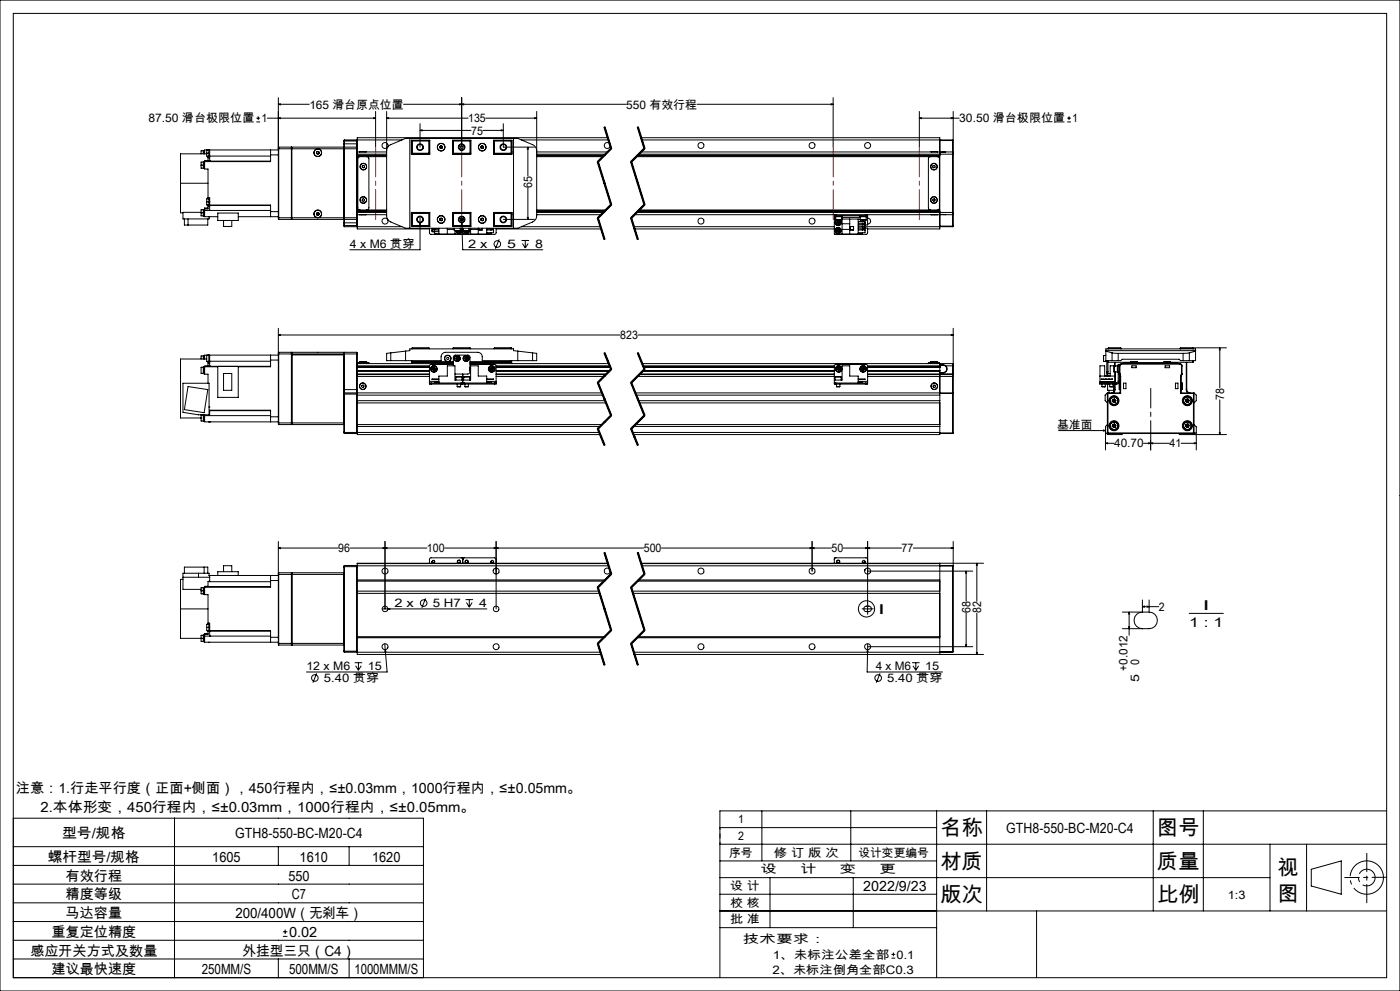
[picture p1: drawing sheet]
<svg xmlns="http://www.w3.org/2000/svg" width="420mm" height="297mm" viewBox="0 0 420 297" stroke-linecap="round" stroke-linejoin="round" font-family="sans-serif">
<g fill="none" stroke="#000" stroke-width=".3">
<path d="M0 0h420v297h-420zM4 4h412v289h-412zM76.9 36.5h1.1M76.9 35.4h1.1M77.5 34.9v1.1M80.2 35.4h32.5M83.5 35.4l.6-.1v.3zM83.5 31.3l.6-.2v.3zM83.5 29.3v36M83.5 31.3h9.3M112.1 35.3l.6 .1-.6 .2zM112.7 33.4v10.7"/>
<path d="M116 35.4l.6-.1v.3zM116 33.4v31.6l.3 .8 .9 .7 4.5 1.9h33.6l4.5-1.9 .6-.4 .5-.7 .1-.7v-31.3M116 35.4h24.4M121.1 31.3h66.8M126 39.1l.6-.2v.3zM126 37.1v7M126 39.1h15.3M137.9 31.1l.6 .2-.6 .1zM138.5 31.3l.6-.2v.3zM138.5 29.3v14.8M144.9 39.1h6.1M145.7 35.4h15.3"/>
<path d="M150.4 38.9l.6 .2-.6 .1zM151 37.1v7h9.3M160.4 35.3l.6 .1-.6 .2zM181.2 38.1l2 6.5M181.3 38.1l2 6.4-4 4 4 12.8-4 4 2 6.5M181.5 38l1 3.2M191.2 38.1l2 6.5M191.3 38.1l2 6.4-4 4 4 12.8-4 4 2 6.5M191.5 38l2 6.4M209.1 31.3h40.8M249.3 31.1l.6 .2-.6 .1zM249.9 29.3v14.8"/>
<path d="M275.8 35.4l.6-.1v.3zM275.8 35.4h12M275.8 33.4v10.7M285.4 35.3l.6 .1-.6 .2zM286 33.4v12.3M320.1 36.5h1.2M320.1 35.4h1.2M320.7 34.9v1.1M54.2 54.9v8.9h.7M54.2 54.9h8.2M60.3 49.5v.9h.7M60.3 49.5h1.1"/>
<path d="M61 48.6h-.7v.9M61 45.1v1M61.2 48.5l.2 2M61.2 45.1v1M61.4 48.5h-.4v2h.2M61.4 45.1l-1.1 .1v.9M62 46.1h-7.8v8.8M62 45.9v.9h.7M62 45.9h.9M62.4 59.2h.5v1.3M62.4 59.2v.4M62.4 47.3v.9h-1"/>
<path d="M62.4 46.8v.5M62.4 44.9v.1M62.4 47.3h.5M62.7 59.6h-.7v.9M62.7 44.9v2h.2M62.7 45h-.7v.9M62.9 59.5h-.2v2h.2M62.9 48.3h.1M62.9 47.3v1M62.9 44.9v1.9M62.9 46.8v.5M62.9 46.8h18.3"/>
<path d="M81.2 46.4h2.3M81.2 44.9v1.5M81.2 46.4v2h-19.8M81.2 48.3h-19.8v2.4h1v8.5M83.5 44.9h-22.1v1.2M83.6 44.1l-.1 .5h23.7M83.6 44.1v21.7M83.6 44.1h3.8M87.4 44.1v21.7M87.4 44.1l.1 .1M87.5 44.2v.4M87.5 44.6v20.7"/>
<path d="M87.5 44.2h.1M87.5 44.6v-.5h15.6v.5M95 45.6v.4M95 46l.4 .1M95.3 45.4l.3 .1M95.3 45.4l-.3 .2M95.6 45.5l.1 .4M95.7 45.9l-.3 .2M103.1 44.6v20.7M103.1 44.2h.1M103.2 44.3v.3M103.2 43.1v1.1"/>
<path d="M103.2 44.2v.1M103.2 42.3h4M103.2 43.1h4M103.3 44.1v21.7M103.3 41.9v2.2M103.3 44.1h3.7M103.3 41.9l-.1 1.2M103.3 41.9h3.7M103.3 44.1l-.1 .2M107 44.1v21.7M107 41.9v2.2M107 44.1l.2 .2"/>
<path d="M107 41.9l.2 .2M107.2 44.3v.3M107.2 44.6v20.7M107.2 47h8.8M107.2 46.6h8.8M107.2 45.5h8.8M107.2 41.9h13.4M107.2 46.2h8.8M107.9 45.5h.1M107.9 45.5h1.9M108 47l-.5 .1-.1 .4v14.9l.1 .4 .5 .1M108.7 49.7l.3-.1 .4 .2-.1 .4-.4 .1-.2-.2z"/>
<path d="M108.7 59.7l.4-.2 .3 .3-.1 .4-.4 .1-.3-.3zM109.8 45.5h.1M110 47l.4 .1 .3 .4v14.9l-.3 .4-.4 .1M116 45.2l.1-.8 .8-.9 4.8-2h33.6l4.8 2 .8 .9 .1 .8M122.9 41.5v26.9M123.4 45.5h.1M123.4 42h5.5v4.2h-5.5zM123.5 42.3v3.9M123.5 42.3h5.2M123.7 42.1v4M123.7 42.1h5.2M123.7 46.1h5.2"/>
<path d="M123.7 42.1l-.2 .2M128.7 42.3l.1-.2v4l-.1-.2M128.7 45.9h-5.2l.2 .2M128.7 42.3v3.6M132 44.3l.3 .2M132 43.9v.4M132.3 43.7l.4 .2M132.3 43.7l-.3 .2M132.7 44.3l-.4 .2M132.7 43.9v.4M135.7 42h5.6v4.2h-5.6zM135.7 42.1h5.6"/>
<path d="M135.7 46.1h5.6M136 42.3v3.6M136 42.3l-.2-.2v4l.2-.2M136 45.9h5M136 42.3h5M141 42.3l.2-.2v4l-.2-.2M141 42.3v3.6M144.3 44.3l.4 .2M144.3 43.9v.4M144.7 43.7l.3 .2M144.7 43.7l-.4 .2M145 44.3l-.3 .2"/>
<path d="M145 43.9v.4M148.1 42h5.5v4.2h-5.5zM148.1 42.1h5.2M148.1 46.1h5.2M148.3 42.3v3.6M148.3 42.3l-.1-.2v4l.1-.2M148.3 45.9h5.2l-.2 .2M148.3 42.3h5.2M153.3 42.1v4M153.3 42.1l.2 .2M153.5 42.3v3.9M153.5 45.5h.1"/>
<path d="M154.1 41.5v26.9M156.4 41.9h26.1M158.4 44.1l.1 .6h-.3zM158.4 44.1v8.7M158.4 56.3v9.5M161 47h19.9M161 46.6h20.2M161 45.5h21.3M161 46.2h20.6M161 46.6h20.3M179.2 48.6l4 12.8M179.5 48.4l4 12.9"/>
<path d="M182.3 41.3h-75.1v3M182.5 41.2l1 3.2zM182.9 43.1a.89 .89 0 0 0-1.5 0 .89 .89 0 0 0 .5 1.3 .89 .89 0 0 0 1.2-.8M183.2 44.4l-4 4M183.5 44.6l-4 4M189.2 48.6l4 12.8M189.5 48.4l4 12.9M190.9 47h91M191.2 46.6h90.7M191.3 46.6h90.6M191.6 46.2h94.2M192.3 45.5h90.7"/>
<path d="M192.3 41.3h89.6v4.9M192.5 41.9h93.3M193.2 44.4l-4 4M193.5 44.6l-4 4M279.2 47l-.4 .1-.3 .4v14.9l.3 .4 .4 .1M279.3 45.5h.1M279.3 45.5h1.9M279.9 49.7l.3-.1 .3 .2v.4l-.4 .1-.3-.2zM279.9 59.7l.4-.1 .3 .3-.2 .4h-.4l-.2-.3zM281.2 47l.5 .1 .1 .4v14.9l-.1 .4-.5 .1M281.3 45.5h.1M281.9 46.2v17.5"/>
<path d="M281.9 42.1h3.9M283 45.6h-1.1v.6M283 45.5h.7M283 45.5v.1M285.8 46.2h.2M285.8 45.5v.7M285.8 45.5l.2 .2M285.8 45.5l-2.8 .1M285.8 41.9v.2M285.8 41.9l.2 .2h-.2M285.8 42.1v3.4M285.8 46.2v17.5"/>
<path d="M286 45.7v.5M286 46.2v17.5M55.3 65.6v1.8h7v-1.8M56.4 65.6v1.8M60.3 63.8v.9h.7M60.3 63.6h-5.4v2h7.8v-.7h.2M60.3 63.8h1.1M61 62.9h-.7v.9M61.2 62.8v2M61.4 62.8h-.4v2h.4M61.4 63.1h19.8M62 60.5v.9h.7"/>
<path d="M62 60.5h.9M62.4 61.7v.9h-1M62.4 62.3h-1v2.6h3.9M62.4 61.4v.3M62.4 61.7h.5M62.9 60.5v1M62.9 61.5v.1M62.9 63.1h.1M62.9 61.7v1.4M62.9 60.5h.1M62.9 61.6v.1M62.9 61.5h18.3v1.9"/>
<path d="M62.9 61.6h18.3M65.3 63.8h6.2v2.3h-6.2zM67.1 66.1v1.8h2.4v-1.8M71.5 64.9h12M81.2 63.4v1.5M81.2 63.4h2.3M83.5 65.3l.1 .5M83.5 65.3h23.7M83.6 65.8h3.8M87.5 65.3v.4M87.5 65.7h.1M87.5 65.7l-.1 .1"/>
<path d="M87.5 65.3v.5h15.6v-.5M95 64.1l.1 .3M95.1 64.4h.4M95.2 63.7l.4 .1M95.2 63.7l-.2 .4M95.6 63.8l.1 .3M95.7 64.1l-.2 .3M103.1 65.7h.1M103.2 65.3v.3M103.2 65.7v1.1M103.2 65.6v.1M103.2 66.8l.1 1.1"/>
<path d="M103.2 67.5h4M103.2 65.6l.1 .2M103.2 66.8h4M103.3 65.8v2.1M103.3 65.8h3.7M103.3 67.9h3.7M107 65.8v2.1M107.2 65.3v.3M107.2 65.6v3h21.6M107.2 62.9h8.8M107.2 63.2h8.8M107.2 64.3h8.8"/>
<path d="M107.2 67.9h13.4M107.2 63.7h8.8M107.2 63.3h8.8M107.2 65.6l-.2 .2M107.2 67.8l-.2 .1M107.8 64.3h.1M107.9 64.4h1.9M109.8 64.4h.1M123.4 64.3h.1M123.4 63.7h5.5v4.2h-5.5zM123.5 63.7v3.9M123.5 67.6h5.2"/>
<path d="M123.5 67.6l.2 .2M123.7 63.8v4M123.7 67.8h5.2M123.7 63.8h5.2M123.7 63.8l-.2 .1h5.2M126 66.6l.2 .6h-.4zM126 64.9v10h-21M128.7 63.9l.1-.1v4l-.1-.2M128.7 63.9v3.7M128.8 68.4v1.4l.4 .4h19.2l.4-.4v-1.4M129.6 68.4v.2h2.1M129.6 68.9v.5h2.1"/>
<path d="M129.6 68.9h2.1M129.6 69v.2M129.8 69.4h.4M130.4 68.6v.3a.41 .41 0 0 0-.4-.3 .41 .41 0 0 0-.4 .3M130.4 69.4v.7h1.3M131.7 68.4v1.8M132 66l.3 .1M132 65.6v.4M132.3 65.4l.4 .2M132.3 65.4l-.3 .2M132.7 66l-.4 .1M132.7 65.6v.4"/>
<path d="M134.2 68.4v1.8M134.2 68.8h2.1M135.7 63.7h5.6v4.2h-5.6zM135.7 67.8h5.6M135.7 63.8h5.6M136 63.9v3.7M136 67.8v.1M136 63.9l-.2-.1v4l.2-.2M136 63.9h5M136 67.6h5M136.3 69.1h1.7M136.3 69.1h1.8"/>
<path d="M136.3 68.4v.7M136.5 69.1v1.1M136.7 67.8v.1M137.2 69.1l.1 .3M137.3 69.4l.5 .2M137.6 69.1l-.3 .3M137.7 69.1l.1 .5M137.8 69.1l.3 .1M138 69.1h.1M138.1 68.4v.7M138.1 68.9v.3M138.1 65.9h.3z"/>
<path d="M138.1 69.2l-.3 .4M138.2 68.4a.87 .87 0 0 1-.2 1.4 .87 .87 0 0 1-1.2-.7 .9 .9 0 0 0 1.3 .8 .9 .9 0 0 0 .2-1.5M138.3 66.1l-.2-.1 .3 .2M138.4 65.9h.1M138.4 65.6h.5M138.4 65.4v.5M138.5 64.9v1.7M138.5 66.6l.2 .6h-.3zM138.5 66.6l.3 8.3h24M138.6 70.2h-.3M138.8 65.5v.5M138.8 68.4v1.8"/>
<path d="M138.9 69.1h1.8M138.9 68.4v.7M139.1 70.2h.2M139.1 69.1l.2 .5zM139.6 69.1v.3M139.6 69.4l.5 .2M139.9 69.1l-.3 .3M140 69.1l.1 .5M140.1 69.1l.4 .2M140.3 67.8v.1M140.4 69.1l.1 .2M140.5 69.3l-.4 .3"/>
<path d="M140.7 69.1h.1M140.7 68.5a.9 .9 0 0 1-.2 1.3 .9 .9 0 0 1-1.2-.2M140.7 68.6a.86 .86 0 0 1-.2 1.2 .86 .86 0 0 1-1.2-.2M140.7 68.4v.7M141 63.9l.2-.1v4.1M141 63.9v3.7M141 67.8v.1M141 67.6l.2 .2M141.2 68.4v1.8M141.2 68.8h2.3M143.5 68.4v1.8M143.6 68.4v.5h1v-.5"/>
<path d="M143.6 68.4v.5M144.3 66l.4 .1M144.3 65.6v.4M144.6 68.4v.5M144.7 65.4l.3 .2M144.7 65.4l-.4 .2M145 66l-.3 .1M145 65.6v.4M146 68.4v1.8M146 68.9h2.1M147.3 68.6v.3a.41 .41 0 0 1 .4-.3 .41 .41 0 0 1 .4 .3M147.3 69.7v.4h-1.3"/>
<path d="M148.1 69v.2M148.1 63.7h5.5v4.2h-5.5zM148.1 68.4v.2h-2.1M148.1 68.9v.8h-2.1M148.1 67.8h5.2M148.1 63.8h5.2M148.3 63.9v3.7M148.3 63.9l-.1-.1v4l.1-.2M148.3 67.6h5.2M148.8 68.6h31.5M149.8 71.7l-1.2 2.8M151 65.8h9.3"/>
<path d="M153.3 63.8v4M153.3 63.8l.2 .1h-5.2M153.5 63.7v3.9M153.5 64.3h.1M153.5 67.6l-.2 .2M156.4 67.9h23.7M156.5 72.1h2.2M156.7 73l.9 1.3M157.6 72.1v2.2M158.2 65.2h.3l-.1 .6zM158.4 73l-.8 1.3M161 62.9h20.8"/>
<path d="M161 63.2h20.4M161 64.3h19.3M161 63.7h20M161 63.3h20.4M179.2 65.4l2 6.4M179.5 65.3l2 6.4M183.2 61.2l-4 4M183.5 61.5l-4 4M189.2 65.4l2 6.4M189.5 65.3l2 6.4M190.1 67.9h60.2M190.3 68.6h60"/>
<path d="M190.4 64.3h59.9M191 63.7h94.8M191.4 63.3h90.5M191.5 63.2h90.4M191.7 62.9h90.2M193.2 61.2l-4 4M193.5 61.5l-4 4M250.3 64.3h.5M250.3 64.7h.5M250.3 64.7v.5M250.3 65.2v5h9.6l.4-.4v-1.4h-.8M250.3 64.3v.4"/>
<path d="M250.3 65.6h.4M250.3 65.2h.4M250.5 70.2h.3M250.6 64.7v.2h2v-.2M250.7 65.9h.1M250.7 65.9h1.8M250.7 64.9v1M250.8 64.3v.4M250.8 64.3h9M250.8 64.7h9M251 66.8l.2 .4M251 68.9v.5"/>
<path d="M251 68.9l.9 .4M251 65.9l-.5 .9M251 69.4l.5 .2M251.1 65.9l-.5 .9M251.2 66.3l-.2 .5M251.2 66.3l.3 .4M251.2 67.2h.5M251.4 68.6l-.4 .3M251.4 68.6l.4 .2M251.4 68.6l.1 1M251.5 66.7l-.3 .5M251.5 66.7l.2 .5"/>
<path d="M251.7 66.3h-.5M251.7 66.3l.3 .4M251.7 66.3l-.2 .4M251.8 65.9a.88 .88 0 0 1 .2 1.6 .88 .88 0 0 1-1.4-.7M251.8 65.9a.9 .9 0 0 1 .1 1.6 .9 .9 0 0 1-1.4-.7M251.8 68.8l.1 .5M251.8 68.8l-.8 .6M251.9 69.3l-.4 .3M252 66.7l-.3 .5M252 66.7l-1 .1M252.5 65.9h-1.7M252.5 65.6h5v4.6"/>
<path d="M252.5 64.9v1M252.5 65.2h5.6M252.6 65.6v4.6M252.6 67.1h2.3M252.6 68.8h2.3M254.9 65.6v4.6M255 67.9h1.1v1h-1.1zM255.1 67.9v1M257.5 66.4h2v.5M257.5 67.2h2v.5h-2M257.5 68.1h2v.5h-2M257.5 68.9h2"/>
<path d="M257.5 66.9h2M257.5 65.7h.6M258 64.7v.2h2v-.2M258.1 65.9h.1M258.1 65.9h1.8M258.1 64.9v1M258.7 68.6v.3a.41 .41 0 0 1 .4-.3 .41 .41 0 0 1 .4 .3M258.7 65.9v.5M258.7 67.7v.4M258.7 69.7v.4h-1.2M258.7 67.9h27.1M258.9 66.4h.4"/>
<path d="M259.5 66.9l-.4 .3-.4-.3v.3M259.5 66.6v.2M259.5 69v.2M259.5 68.9v.8h-2M259.5 66.7v.1M259.8 64.3h.5M259.8 64.7h.5M259.8 64.3v.4M259.9 65.9h-1.8M259.9 64.9v1M259.9 65.2h.4M260.3 65.4a.9 .9 0 0 1 .9 .9 .9 .9 0 0 1-.9 .9"/>
<path d="M260.3 64.7v.5M260.3 64.3v.4M260.3 65.2v2.2h-.8M260.3 64.3h22.7M279.3 64.3h.1M279.3 64.4h1.9M281.2 64.4h.1M281.9 63.7v4.9h-21.6M281.9 63.7v.6h1.1M281.9 67.8h3.9M283 64.3h2.8M283 64.3h.7"/>
<path d="M283 64.3h.1M285.8 63.7h.2M285.8 63.7v.6M285.8 67.8h.2M285.8 67.8v.1M285.8 64.3v3.5M286 63.7v.5M286 64.2l-.2 .1M286 67.8l-.2 .1M286 64.2v3.6M83.5 98.4v28.3M286 98.4v13.6"/>
<path d="M56.4 115.8l5.9 1-1.1 6.9-5.9-.9zM61 110.1h-.7v1.8h.7M61 106.7h-.7v.9M61.2 110v2M61.2 106.6v1M61.4 109.9h3.9M61.4 110h-.4v2h.4M61.4 106.6h-.4v1M62 107.6h-7.8v17.7h6.1M62.4 108.8v.9h-1M62.4 108.3v.5M62.4 106.4v.1"/>
<path d="M62.4 108.8h.5M62.7 106.4v2h.2M62.7 106.5h-.7v1.8h.7M62.9 109.8h.1M62.9 108.8v1M62.9 106.4v1.9M62.9 108.3v.5M62.9 108.3h18.3M65.3 109.8v9.3h6.2v-9.3M67.1 111.9h2.4v5.1h-2.4zM81.2 106.4v1.5M81.2 107.9v2h-9.7"/>
<path d="M81.2 109.8h-19.8v2.3h1v2.8M81.2 107.9h2.3M83.5 100.4l.6-.1v.2zM83.5 100.4h102.6M83.5 106.4h-22.1v1.2M83.6 105.6l-.1 .5h23.7M83.6 105.6v21.6M83.6 105.6h3.8M87.4 105.6v21.6M87.4 105.6l.1 .5M87.5 106.1v21.1M87.5 106.1v-.5h15.6v.5"/>
<path d="M87.5 106.3h15.6M103.1 106.1l.1 11.8M103.2 117.9v11.8l.1 .2M103.2 118.2h4M103.2 116.8h4M103.3 105.6v12.2M103.3 105.6l-.1 .5M103.3 117.8h3.7M103.3 105.6h3.7M103.3 117.8v12.1M103.3 117.8l-.1 .1M107 105.6v12.2"/>
<path d="M107 105.6l.2 .5M107 117.8v12.1M107 117.8l.2 .1M107.2 116.8v1M107.2 117.8v12.4h72.8M107.2 118.4h73.6M107.2 117.8h73.4M107.2 109h28.8M107.2 110h21.6M107.2 111.2h21.6M107.2 110.1h21.6M107.2 111.1h21.6"/>
<path d="M107.2 109.6h21.6M107.2 112.1h21.6M107.2 112.3h21.6M107.2 112.8h21.6M107.2 109.9h21.6M107.2 106.1v10.7M107.4 109v-.3h3.3v.3M108 108.4h2M108 108.4v.6M108.1 108.7h1.9M108.5 115.5l.4-.1 .3 .3-.1 .3-.4 .1-.3-.3zM110 108.4v.6"/>
<path d="M117.2 108.1h15.1v-1.2a1.33 1.33 0 0 1 1.4-1.3h9.6a1.33 1.33 0 0 1 1.4 1.3v1.2h15.1M117.2 105.8l-1.2 .1v2.2h1.2M117.2 105.8v2.3M121.7 105.2v2.9M121.7 105.2l1.2-.1v-.5h31.2v.5l1.2 .1M121.7 105.2l-4.5 .6M123.5 104.4h5.3M123.5 104.4v.2M123.5 108.1v.9M123.7 104.2h5l.1 .2M123.7 108.4l-.2 .2h12.5M123.7 104.2v.4"/>
<path d="M123.7 108.1v.3M123.7 104.2l-.2 .2M123.7 108.4h12.3M128.8 114.8v.3h.5M128.8 114.8h.5M128.8 114.3v.5M128.8 114.3h2.9M128.8 104.4v.2M129.3 114.8h9M129.3 115.1h9M129.3 114.8v.3M129.7 110.7l.3 .4"/>
<path d="M129.8 110.2l-.1 .5M129.8 110.2l.4 .4M130.2 110.6l-.2 .5M130.2 110.6l.3 .3M130.3 110.1l-.5 .1M130.3 110.1l.4 .4M130.3 110.1l-.1 .5M130.5 110.9l-.5 .2M130.7 110.5l-.2 .4M130.7 110.5l-1 .2M131.7 114.8v-2.1h2.5v-3.1h2.3v4.3h4.7v-4.3h2.3v3.1h2.5v2.1M131.7 114.4h-1.3v.2h1.3"/>
<path d="M131.7 113.6h-2.1l2.1 .1M135.8 104.4l.2-.2h5l.2 .2M135.8 104.4h5.4M135.8 104.4v.2M136 109.2l-7 .2-.2 4.9M136 109.6v-2.5l.4-.6 4.1-.1 .4 .3v5.1l-.6 .3h-3.8M136.7 107.5l.2 .4M136.8 112.9h.1M136.8 113h1.8M136.8 113v.9M136.8 112.9l1.8 .1M136.9 107h.5"/>
<path d="M136.9 107l-.2 .5M136.9 107l.3 .4M137.2 115.9h1M137.2 115.1v.8M137.2 107.4h.5M137.2 107.4l.2 .4M137.2 107.4l-.3 .5M137.2 107.4l-.5 .1M137.4 107l.3 .4M137.4 107l-.2 .4M137.4 107.8l-.5 .1M137.7 107.4l-.3 .4"/>
<path d="M138.2 115.1v.8M138.3 114.8h1M138.3 115.1h.5M138.3 114.8v.3M138.6 113v.9M138.8 115.1h.5M138.8 112.1v3M139.1 112.9h.1M139.1 113h.2M139.1 113v.9M139.1 112.9h.2M139.3 113h1.6"/>
<path d="M139.3 112.9l1.6 .1M139.3 114.8h9M139.3 115.1h9M139.3 114.8v.3M139.3 107.5l.3 .4M139.5 115.9h1M139.5 115.1v.8M139.6 107h.5M139.6 107l-.3 .5M139.6 107l.2 .4M139.8 107.4l.3 .4M139.8 107.4h.5"/>
<path d="M139.8 107.4l-.2 .5M139.8 107.4l-.5 .1M140.1 107l.2 .4M140.1 107l-.3 .4M140.1 107.8l-.5 .1M140.3 107.4l-.2 .4M140.5 115.1v.8M140.9 113v.9M141 110l.2 .5-.2 .6M141 109.2l7.7 .2 .1 4.9M141 110.2v.7M141 110.3v.5"/>
<path d="M141 109h41.6M141 108.4h12.3M141.2 104.4v.2M146 114.4h1.3v.2h-1.3M146 113.6h2.1l-2.1 .1M146 114.3h2.8M147 110.3l.1 .5M147 110.3l1 .5M147.1 110.8l.4 .3M147.5 110.1l-.5 .2M147.5 110.1l.4 .2M147.5 110.1v1"/>
<path d="M147.9 110.3l.1 .5M147.9 110.3l-.8 .5M148 110.8l-.5 .3M148.2 104.4h5.3M148.2 104.4v.2M148.3 114.8h.5M148.3 114.8v.3M148.8 114.8v.3h-.5M148.8 114.3v.5M148.8 110h34.2M148.8 111.2h34.1M148.8 110.1h34.3"/>
<path d="M148.8 111.1h34.2M148.8 109.6h34.1M148.8 112.1h33.2M148.8 112.3h33M148.8 112.8h32.4M148.8 109.9h34.2M148.8 111.2h34M153.3 104.2h-5l-.1 .2M153.3 108.4l.2 .2h-12.5M153.3 104.2v.4M153.3 108.1v.3M153.3 104.2l.2 .2"/>
<path d="M153.5 104.4v.2M153.5 108.1v.9M155.3 105.2v2.9M155.3 105.2l4.5 .6M159.8 105.8l1.2 .1v2.2h-1.2M159.8 105.8v2.3M179.2 114.7l4 9.9M179.5 114.6l4 9.8M181.2 105.8l2 4.9M181.3 105.8l2 4.9-4 4 4 9.8-4 4 2 4.9M181.5 105.7l1 2.5M182.5 108.2l1 2.4z"/>
<path d="M183.2 110.6l-4 4M183.5 110.8l-4 4M189.2 114.7l4 9.9M189.5 114.6l4 9.8M190.6 117.8h95.2M190.9 118.4h91M191.2 105.8l2 4.9M191.2 112.8h59.1M191.3 105.8l2 4.9-4 4 4 9.8-4 4 2 4.9M191.4 100.4h94.6M191.5 105.7l2 4.9M191.8 112.3h58.5"/>
<path d="M191.9 112.1h58.4M192.6 109h93.2M192.8 111.2h57.5M192.9 111.2h57.4M192.9 109.6h57.4M193 111.1h57.3M193 109.9h57.3M193 110h57.3M193.1 110.1h57.2M193.2 110.6l-4 4M193.5 110.8l-4 4M250.3 114.8h.5"/>
<path d="M250.3 113.9h2.3v-4.3h2.3v3.1h2.6v2.1M250.5 113h.2M250.5 113v.9M250.6 112.9l-.1 .1M250.6 112.9h.1M250.7 112.9l1.6 .1M250.7 113h1.6M250.8 114.8v.3M250.8 114.8h9M250.8 115.1h9M251 115.9h1M251 115.1v.8"/>
<path d="M251.2 110.8l.4 .3M251.2 110.3v.5M251.2 110.3l.4 .3M251.6 110.6l-.4 .2M251.6 110.6v.5M251.6 110.6l.4 .2M251.7 110.1l-.5 .2M251.7 110.1l.4 .2M251.7 110.1l-.1 .5M252 115.1v.8M252 110.8l-.4 .3M252.1 110.3l-.1 .5"/>
<path d="M252.1 110.3l-.5 .3M252.3 113v.9M257.5 114.4h1.2v.2h-1.2M257.5 113.6h2l-2 .1M257.5 114.3h2.8M258.5 110.3l.1 .5M258.5 110.3l.4 .3M258.6 110.8l.4 .3M258.9 110.1l-.4 .2M258.9 110.1l.5 .2M258.9 110.1l.1 1M258.9 110.6l-.3 .2"/>
<path d="M258.9 110.6l.5 .2M259.4 110.3v.5M259.4 110.3l-.5 .3M259.4 110.8l-.4 .3M259.8 114.8h.5M259.8 114.8v.3M260.3 109.9l21.6 .1M260.3 111.2h21.6h-21.6M260.3 114.3v-4.7l-.3-.3-9.2-.1-.5 .4v5.5h.5M260.3 114.8v.3h-.5M260.3 114.3v.5M260.3 110h21.6"/>
<path d="M260.3 110.1h21.6M260.3 111.1h21.6M260.3 109.6h21.6M260.3 112.3h25.5M260.3 112.8h25.5M279.2 108.4h2M279.2 108.7h2.6v.3M279.2 108.7h-.7v.3M279.2 108.4v.6M279.2 108.7h1.9M280.1 115.4h.4l.2 .4-.2 .3h-.4l-.2-.4zM281.2 108.4v.6"/>
<path d="M281.9 109.6v20.6h-91.9M281.9 110h.1M281.9 117.9h3.9M281.9 111.8h1.1M281.9 111.7h1.1M281.9 109.5h1.1M283 109.3h-1.1v-.3v.6M283 109.5l.6 .2M283 109.3l.7 .3M283 109.3v.2M283 111.7v.1M283.6 109.7a1.09 1.09 0 0 1 .4 1.2 1.09 1.09 0 0 1-1 .8"/>
<path d="M283.7 109.6a1.19 1.19 0 0 1 .4 1.3 1.19 1.19 0 0 1-1.1 .9M283.7 109.6h2.1M283.7 109.6l-.1 .1M285.4 100.3l.6 .1-.6 .1zM285.8 117.8v.1M285.8 117.8l.2 .1h-.2M285.8 109v.6M285.8 109l.2 .1v.5h-.2M285.8 112h.2M285.8 112v.3M285.8 112.8h.2M285.8 112.3v.5"/>
<path d="M285.8 109.6v2.4M285.8 112.8v5M285.8 117.9v11.8M285.8 112l-25.5 .1M286 112.1l-.2 .2M286 112v.1M286 112.1v.7M286 112.8v16.9M330 112.7h4.5M330.1 114.4h4.3v.2h-4.3zM330.4 113.6l.8 .1zM330.4 114.8h-.5v.3h.5"/>
<path d="M330.4 114.8h4.6M330.4 115.1h1.4M330.4 114.8v.3M330.6 115.9h1M330.6 115.1v.8M331 108.3h.1M331.1 106.5l-.1 1.8M331.1 106.5v1.8M331.1 108.3h.9M331.1 106.5h.7M331.6 113.6l.5 .1zM331.6 115.1v.8"/>
<path d="M331.8 115.1h.9M331.8 114.8v.3M331.8 105.1h26.9M331.8 105.2l1.8 .6M332 111.4v.7h.4v-.7M332 111.4h.4M332 108.1v3.3M332.2 117.9l.1-.1 .1 .1M332.2 117.9h.2M332.2 117.9v11.8M332.3 115.1v1.9h1.8M332.3 112.1v.5"/>
<path d="M332.4 117.9h3.8M332.4 111.9h.7M332.4 104.4h4M332.4 104.4v.2M332.4 108.1v3.3M332.4 117.9v11.8M332.4 108.4l.1 .2M332.4 113.6l.5 .1zM332.5 104.2h3.7M332.5 108.6h6.7M332.5 104.2v.4M332.5 108.1v.5"/>
<path d="M332.5 104.2l-.1 .2M332.7 117v.8M332.7 115.1h2.3M332.7 114.8v.3M332.9 115.9h1M332.9 115.1v.8M333.3 113.6l.5 .1zM333.6 105.8l1.9 .1M333.6 108.1h1.9M333.6 108.1h-1.8v-3.5h26.9v3.5h-1.9M333.6 105.8v2.3M333.8 119.7l-.1 .5"/>
<path d="M333.8 119.7l.4 .4M333.9 115.1v.8M334.1 115.1v2.4M334.2 109.7h.1M334.2 111.4v.1M334.2 109.7v1.7M334.2 111.5h1M334.4 116.8a.96 .96 0 0 1-1 1M334.4 116.8h.1M334.4 119.6l.4 .4M334.4 119.6l-.6 .1M334.4 119.6l-.2 .5"/>
<path d="M334.4 108.6v1M334.4 115.1v1.7M334.5 109.6v.1M334.5 111.5v3.3M334.5 116.8l-.5 1M334.5 108.6v1.1M334.5 115.1v1.7M334.8 120l-.2 .5M334.8 120l-.6 .1M335 114.8v.3M335.2 109.7l-2.1-.1v3h-1.7v-3h-1.4v5.2M335.5 109.6h-.3v1.9h.3"/>
<path d="M335.5 114.3l-.5 .5M335.5 114.3h.3M335.5 108.1h.7l.5-.4h17l.5 .4h.7M335.5 109.7h.3M335.5 105.9v2.2M335.5 109.7v4.6M335.5 105.9h19.4M335.8 114.8v2M335.8 114.8h.1M335.8 112.1l.1 .2M335.8 109.6v-.4h-.3v.5M335.8 114.3a.79 .79 0 0 1-.8 .8"/>
<path d="M335.8 112l.1 .3M335.8 112h.2M335.8 109.6h.2M335.8 116.8h.2M335.8 114.8h.2M335.8 109.6v4.7M335.9 112.3l.1 .5M336 114.8h.1M336 112v.1M336 112.1l.2 .7M336 112.1l-.1 .2M336 114.8v2"/>
<path d="M336 109.6v2.4M336 116.7v.1M336 112.8h.2M336 117.8l.2 .1M336 117.8h-3.8l-.7 .6v1.7l.7 .7M336 112.8v5M336.2 104.2v.4M336.2 112.8v5.1M336.2 104.2l.2 .2M336.4 104.4v.2M336.5 109v.1M336.5 109.1l-.5 .5"/>
<path d="M336.5 109l-.5 .1-.2 .5M336.5 109h17.4M336.5 109.1h17.4M337 114.8h.8v1.7h-.8zM337.9 108.7h-.7v.3M337.9 108.7h14.6M337.9 108.7v.3M339.2 108.6l.1 .1M339.2 108.4h2M339.2 108.6h2M339.2 108.4v.3M339.5 109.6h1.4v.6h-1.4z"/>
<path d="M341.2 108.6v.1M341.2 108.4v.2M349.2 108.6l.1 .1M349.2 108.4h2M349.2 108.6h2M349.2 108.4v.2M349.5 109.6h1.4v.6h-1.4zM351.2 108.6v.1M351.2 108.6h6.7M351.2 108.4v.3M352.5 108.7h.7v.3M352.5 108.7v.3"/>
<path d="M352.6 114.8h.8v1.7h-.8zM353.9 109.1l.5 .5M353.9 109v.1M353.9 109l.6 .3 .1 .3M354 104.4h4M354 104.4v.2M354.2 112.8h.2M354.2 117.9h3.8M354.2 104.2v.4M354.2 112.8v5.1M354.2 104.2l-.2 .2M354.4 116.7v.1"/>
<path d="M354.4 117.8l-.2 .1M354.4 117.8h3.8l.7 .6v1.7l-.7 .7M354.4 112.8v5M354.4 112.1l.1 .2M354.4 112.1l-.2 .7M354.4 114.8h.1M354.4 112v.1M354.4 112h.2M354.4 109.6h.2M354.4 114.8v2M354.4 116.8h.2M354.4 114.8h.2"/>
<path d="M354.4 109.6v2.4M354.5 112.3l-.1 .5M354.6 114.8v2M354.6 112.1l-.1 .2M354.6 112l-.1 .3M354.6 109.6v2.5M354.9 108.1h1.9M354.9 105.9v2.2M355.8 119.7l-.2 .5M355.8 119.7l.8 .8M355.9 116.8l.2 .6 .3 .4M355.9 116.8h.1"/>
<path d="M355.9 108.6v8.2M356 116.8a1.02 1.02 0 0 0 1 1M356 108.6v8.2M356.4 119.6l.4 .4M356.4 119.6l-.6 .1M356.4 119.6l-.2 .5M356.8 120l-.2 .5M356.8 120l-.6 .1M356.8 105.8l-1.9 .1M356.8 105.8v2.3M357.9 108.1v.5M358 117.9h.2"/>
<path d="M358 117.9v-.1l.2 .1M358 104.4l-.1-.2v.4M358 104.4v.2M358 108.1l-.1 .5M358 117.9v11.8M358.2 117.9v11.8M358.7 105.2l-1.9 .6M365.9 104.2v12.1M365.9 119.8v10.4M365.9 104.2l.2 .6h-.3zM367.9 104.2h-13.7M60.3 125.3v.9h.7"/>
<path d="M60.3 124.4v.9M61 124.3v2h.4M61.2 124.3v2M61.4 124.6v1.8h22.1M61.4 124.3v.3M61.4 124.6h19.8M62.7 126.4h.1M62.7 124.3v-9.4h-7.8v8.7l4.6 .7h3.4v-1.4h18.3v2M62.7 121.8h.2l-.2 .3M62.9 126.4h.1M62.9 123.1h18.3M81.2 124.9v1.5"/>
<path d="M81.2 124.9h2.3M83.5 126.7l.1 .5M83.5 126.7h19.7M83.6 127.2h3.8M87.5 127.2h.1M87.5 127.2h-.1M87.6 127.2v-20.9h15.5v20.9M87.6 127.2h15.5M103.2 129.5h4M103.2 127.2h-.1M103.3 129.9h3.7M107.2 120.1h74.3"/>
<path d="M107.2 120.8h74.6M107.2 129.6h72.6M107.2 127.2h73.4M107.2 127.8h72.8M107.2 129.7l-.2 .2M179.2 128.6l2 4.9M179.5 128.4l2 4.9M183.2 124.4l-4 4M183.5 124.6l-4 4M189.2 128.6l2 4.9M189.5 128.4l2 4.9M189.8 129.6h92.1"/>
<path d="M190 127.8h91.9M190.6 127.2h91.3M191.5 120.1h90.4M191.8 120.8h90.1M193.2 124.4l-4 4M193.5 124.6l-4 4M281.9 129.7h3.9M281.9 129.9h3.9M285.8 129.7v.2M285.8 129.7h.2M286 129.7l-.2 .2M317.6 129h14"/>
<path d="M331 128.9l.6 .1-.6 .2zM331.6 132.9l.6-.2v.3zM331.6 132.9h2.6M331.6 129.6l.7 .6h4.3l.3-.3M332.2 129.7h.2M332.2 129.7l.2 .2M332.2 127.2l-.6 .6v7.1M332.4 129.7v.2M332.4 129.7h25.6M332.4 129.9h25.6M333.7 127.7l.3 .5M333.7 120.2l.3 .4"/>
<path d="M333.8 127.2l-.1 .5M333.8 127.2l.4 .4M334.2 127.6l-.2 .6M334.2 127.6l.4 .4M334.2 127.6l-.5 .1M334.2 120.1l.4 .4M334.2 120.1l-.5 .1M334.2 120.1l-.2 .5M334.4 127l-.6 .2M334.4 127l.4 .5M334.4 127l-.2 .6M334.6 128l-.6 .2"/>
<path d="M334.6 120.5l-.6 .1M334.8 127.5l-.2 .5M334.8 127.5l-.6 .1M343.1 132.9h7.7M344.6 132.7l.6 .2-.6 .1zM345.2 132.9l.6-.2v.3zM345.2 132v2.9M353.6 129.9l.3 .3h14M354.4 132.9h4.5M355.6 120.2l.4 .4M355.6 127.7l.4 .5M355.8 127.2l-.2 .5"/>
<path d="M355.8 127.2l.8 .8M356.2 120.1l-.2 .5M356.2 120.1l-.6 .1M356.4 127l.4 .5M356.4 127l-.6 .2M356.4 127l-.4 1.2M356.6 120.5l-.6 .1M356.6 128l-.6 .2M356.8 127.5l-.2 .5M356.8 127.5l-1.2 .2M358 129.7h.2M358 129.7v.2"/>
<path d="M358.2 129.7l-.2 .2M358.2 127.2l.7 .7v7M358.3 132.7l.6 .2-.6 .1zM358.9 129.6l-.7 .6M365.8 129.6h.3l-.2 .6zM54.9 173.6h-.7v8.9M54.9 173h8M55.3 171.8v-1.8h7v1.8M59.5 171.8v1.2M60.3 177.1v.9h.7M60.3 177.1h1.1M61 176.1h-.7v1"/>
<path d="M61.2 176.1h-.2v1.9h.4M61.2 170v1.8M61.4 176l-.2 2M61.4 176v2.2h1v8.6M62.9 174.3l-.5-.1v1.5h-1M62.9 172.5v1.8M62.9 174.3h18.3M65.3 172.5v-1.2h6.2v1.2M67.1 171.3v-1.8h2.4v1.8M81.2 175.8l-19.8 .2M81.2 172.5v1.5M81.2 174v2h-19.8"/>
<path d="M81.2 174h2.3M83.5 164.2l.6-.1v.3zM83.5 162.3v30.5M83.5 164.2h18M83.5 172.5h-20.8v-.7h-7.8v4.8h5.4M83.6 171.7v21.6M83.6 171.7l-.1 .5h19.7M83.6 171.7h3.8M87.4 171.7v21.6M87.4 171.7l.1 .1M87.5 171.8v21.4M87.5 171.8v.4"/>
<path d="M87.5 172.2v20.6M103.1 171.7h-15.6M103.2 171.8v21.4M103.2 169.9h4M103.3 169.5l-.1 .1v25.7l.1 .2M103.3 169.5v26M103.3 169.5h3.7M105 164.2h23.1M107 169.5v26M107 169.5l.2 .1M107.2 177.8h72.7M107.2 173.8h74.4"/>
<path d="M107.2 174.2h74.1M107.2 169.6h75.4M107.2 168.9h75.2M107.2 177.2h72.5M114.9 164.1l.6 .1-.6 .2zM115.5 164.2l.6-.1v.3zM115.5 162.3v20.2M127.7 179.3l-1.2 2.9M129.6 168.2v.3l.8-.1v-.2M129.8 168h.4M137.5 168.8a.5 .5 0 0 1-.2-.8 .5 .5 0 0 1 .7 0 .5 .5 0 0 1-.2 .8M138.6 167.2h.5"/>
<path d="M138.8 167.2v1.6M139.7 179.7h2.2M139.8 168.8a.5 .5 0 0 1-.2-.8 .5 .5 0 0 1 .8 0 .5 .5 0 0 1-.2 .8M140.8 179.7v2.3M147.3 168.2v.2l.8 .1v-.3M148.1 170.7v.1M148.1 170.6l-.1 .4M148.2 164.1l.6 .1-.6 .2zM148.8 164.2l.6-.1v.3zM148.8 162.3v20.2M148.8 167.7l-.4-.5h-9.2l-.4 .5-.4-.5h-9.2l-.4 .4v1.2M179.2 176.1l4 12.8"/>
<path d="M179.5 176l4 12.8M181.2 165.7l2 6.4M181.3 165.6l2 6.4-4 4 4 12.9-4 4 2 6.4M181.5 165.6l1 3.2M182.3 168.8h-75.1v27.3h73.1M182.5 168.8l1 3.2zM182.9 170.6a.89 .89 0 0 0-1.4 0 .89 .89 0 0 0 .4 1.4 .89 .89 0 0 0 1.2-.8M183.2 171.9l-4 4M183.5 172.2l-4 4M189.2 176.1l4 12.8M189.5 176l4 12.8M189.7 177.2h92.2"/>
<path d="M189.9 177.8h92M191.2 165.7l2 6.4M191.2 174.2h90.7M191.3 165.6l2 6.4-4 4 4 12.9-4 4 2 6.4M191.5 165.6l2 6.4M191.6 173.8h90.3M192.3 168.9h89.6M192.5 169.6h89.4M193.1 164.2h-59.7M193.2 171.9l-4 4M193.5 172.2l-4 4M243 164.1l.6 .1-.6 .2z"/>
<path d="M243.6 164.2l.6-.1v.3zM243.6 162.3v8.9M249.4 164.2h-51M250.3 167.7l.4-.5h9.2l.4 .5M250.5 167.2h-.2v1.6M251.3 168.8a.5 .5 0 0 1-.2-.8 .5 .5 0 0 1 .8 0 .5 .5 0 0 1-.3 .8M253 164.2h17.5M258.7 168.2v.2l.8 .1v-.3M259.5 170.7v.1M259.5 170.6l-.1 .4M259.7 164.1l.6 .1-.6 .2zM260.3 171.2h31.5"/>
<path d="M260.3 164.2l.6-.1v.3zM260.3 162.3v18.5M274 164.2h12M281.9 168.8v27.3M281.9 169.6h3.9M281.9 169.5h3.9M285.4 164.1l.6 .1-.6 .2zM285.8 169.5l.2 .1h-.2M285.8 169.5v.1M285.8 169.6v25.7M286 162.3v33M289.8 171.2l.2 .6h-.3z"/>
<path d="M289.8 171.2v9M293.1 168.8l.1 .6h-.3zM293.1 168.8v11.4M295.1 168.8h-102.8M342.7 179.8v3.6a2.49 2.49 0 0 0-2.5 2.5 2.49 2.49 0 0 0 2.5 2.5M344.7 179.8v3.6M54.2 182.5v8.8h7.2M54.2 182.5h8.2M61 190.4h-.7v1.8h.7M61.2 190.3v2M61.4 190.3h-.4v2h.4M61.4 190.6h19.8"/>
<path d="M62 188v.9h.7M62 188h.9M62.4 186.8h.5v1.2M62.4 186.8v.3M62.4 189.2v.9h-1M62.4 189.9h-1v2.6h19.8M62.4 188.9v.3M62.4 189.2h.5M62.7 187.1h-.7v.9M62.7 192.5h.2M62.9 188v1.1M62.9 187h-.2v2h18.5v2"/>
<path d="M62.9 190.6h.1M62.9 189.1v1.5M62.9 190.5v.2M62.9 189.1h18.3M81.2 191v1.5M81.2 192.5h2.3M81.2 191h2.3M83.5 192.8l.1 .5M83.5 192.8h19.7M83.6 193.3h3.8M87.5 192.8v.4M87.5 193.2l-.1 .1"/>
<path d="M87.5 193.2l15.6 .1M103.2 195.1h4M103.3 195.5h3.7M106.4 198.6h2.3M106.7 199.5l.8 1.4M107.2 195.5h72.9M107.2 191.1h73.9M107.2 190.8h74.2M107.2 195.3l-.2 .2M107.5 198.6v2.3M108.4 199.5l-.9 1.4M114.7 182.5h31.3"/>
<path d="M115.4 192.9l.2 1.8M115.6 194.7l.2 .6h-.3zM115.6 194.7l.5 6.7h-24.2M116.3 182.5l.6-.2v.3zM139.9 180.6l.9 1.4M141.6 180.6l-.8 1.4M179.2 192.9l2 6.5M179.5 192.8l2 6.5M183.2 188.8l-4 4M183.5 189l-4 4M189.2 192.9l2 6.5M189.5 192.8l2 6.5"/>
<path d="M190.1 195.5h95.7M191.1 191.1h90.8M191.4 190.8h90.5M193.2 188.8l-4 4M193.5 189l-4 4M259.4 181.9l1.2-.3a.83 .83 0 0 1 .8 .9 .83 .83 0 0 1-.8 .8h-.6a.82 .82 0 0 1-.8-.5 .82 .82 0 0 1 .2-.9zM259.5 182.5h1.6M260.3 181.6v1.7M260.3 193.8h31.5M260.3 194.7l.1 .6h-.3zM260.3 192.9l-.2 8.5h22.7M273.6 198.6h2.3"/>
<path d="M273.9 199.5l.8 1.4M274.7 198.6v2.3M275.6 199.5l-.9 1.4M281.9 195.3h3.9M285.8 195.3v.2M285.8 195.3h.2M286 195.3l-.2 .2M289.7 193.2h.3l-.2 .6zM289.8 183.8v10M292.9 195.5h.3l-.1 .6zM293.1 183.8v12.3M295.1 196.1h-104.8"/>
<path d="M336.7 183.4h8M338.6 187.8h.3l-.2 .6zM338.7 183.4l.2 .6h-.3zM338.7 183.4v7M342.7 181.8l.6-.2v.4zM342.7 181.8h4.9M344.1 181.6l.6 .2-.6 .2zM344.7 183.4a2.49 2.49 0 0 1 2.5 2.5 2.49 2.49 0 0 1-2.5 2.5h-8M356.8 183.8h10.2M95 201.8l-1.1 2.8M264 201.8l-1.1 2.8M4 245.2h123v47.8"/>
<path d="M4 253.7h123M4 259.4h123M52.4 245.2v47.8M83.5 253.7v5.7M104.7 253.7v5.7M216 253h200M216 248h65M216 258h65M228.6 243v15M255.2 243v15M281 243v50M296 243v30"/>
<path d="M346 243v30M361 243v30M381 253v20M392 253v20M416 243h-200v50M4 265h123M4 270.6h123M4 276.2h123M84.9 279.3h1.3M85.5 278.6v1.3M216 278h65M216 273h200"/>
<path d="M216 263h165M216 268h65M231 263v15M256 263v15M311 273v20M393.4 260.5l9-2.5v10l-9-2.5zM4 281.8h123M4 287.4h123M83.5 287.4v5.6M84.9 280.6h1.3M104.7 287.4v5.6M267.4 287.2h1.2"/>
<path d="M267.4 286h1.2M268 285.5v1.1"/>
<circle cx="95.3" cy="45.8" r="1.18"/>
<circle cx="95.3" cy="45.8" r="1.13"/>
<circle cx="109" cy="59.9" r=".96"/>
<circle cx="109" cy="49.9" r=".95"/>
<circle cx="109" cy="50" r="1"/>
<circle cx="109" cy="59.9" r="1"/>
<circle cx="115.5" cy="43.6" r=".9"/>
<circle cx="126" cy="44.1" r="1.01"/>
<circle cx="126" cy="44.1" r=".83"/>
<circle cx="132.3" cy="44.1" r="1.12"/>
<circle cx="132.3" cy="44.1" r="1.16"/>
<circle cx="138.5" cy="44.1" r=".42"/>
<circle cx="138.5" cy="44.1" r=".84"/>
<circle cx="138.5" cy="44.1" r="1"/>
<circle cx="144.7" cy="44.1" r="1.12"/>
<circle cx="144.7" cy="44.1" r="1.16"/>
<circle cx="151" cy="44.1" r="1.01"/>
<circle cx="151" cy="44.1" r=".82"/>
<circle cx="210.3" cy="43.6" r=".9"/>
<circle cx="243.6" cy="43.6" r=".89"/>
<circle cx="260.3" cy="43.6" r=".9"/>
<circle cx="280.2" cy="49.9" r=".94"/>
<circle cx="280.2" cy="59.9" r="1"/>
<circle cx="280.2" cy="59.9" r=".96"/>
<circle cx="280.2" cy="49.9" r="1"/>
<circle cx="95.3" cy="64.1" r="1.12"/>
<circle cx="95.3" cy="64.1" r="1.16"/>
<circle cx="115.5" cy="66.3" r=".91"/>
<circle cx="126" cy="65.8" r="1.01"/>
<circle cx="126" cy="65.8" r=".83"/>
<circle cx="132.3" cy="65.8" r="1.12"/>
<circle cx="132.3" cy="65.8" r="1.14"/>
<circle cx="138.5" cy="65.8" r=".42"/>
<circle cx="138.5" cy="65.8" r=".84"/>
<circle cx="138.5" cy="65.8" r="1"/>
<circle cx="144.7" cy="65.8" r="1.14"/>
<circle cx="144.7" cy="65.7" r="1.12"/>
<circle cx="149.2" cy="73.1" r=".98"/>
<circle cx="151" cy="65.8" r="1.01"/>
<circle cx="151" cy="65.8" r=".82"/>
<circle cx="210.3" cy="66.3" r=".91"/>
<circle cx="243.6" cy="66.3" r=".9"/>
<circle cx="251.4" cy="69.1" r=".9"/>
<circle cx="251.4" cy="69.1" r=".86"/>
<circle cx="108.8" cy="115.8" r=".95"/>
<circle cx="108.8" cy="115.8" r="1"/>
<circle cx="130.2" cy="110.6" r="1"/>
<circle cx="130.2" cy="110.6" r=".85"/>
<circle cx="130.2" cy="110.6" r=".89"/>
<circle cx="134.3" cy="107.4" r=".91"/>
<circle cx="134.3" cy="107.4" r=".34"/>
<circle cx="134.3" cy="107.4" r="1"/>
<circle cx="137.2" cy="107.4" r=".9"/>
<circle cx="137.2" cy="107.4" r=".86"/>
<circle cx="139.8" cy="107.4" r=".89"/>
<circle cx="139.8" cy="107.4" r=".86"/>
<circle cx="147.5" cy="110.6" r="1"/>
<circle cx="147.5" cy="110.6" r=".87"/>
<circle cx="147.5" cy="110.5" r=".9"/>
<circle cx="251.6" cy="110.6" r="1"/>
<circle cx="251.6" cy="110.6" r=".86"/>
<circle cx="251.6" cy="110.6" r=".9"/>
<circle cx="258.9" cy="110.6" r="1"/>
<circle cx="258.9" cy="110.6" r=".87"/>
<circle cx="259" cy="110.5" r=".9"/>
<circle cx="280.3" cy="115.8" r=".95"/>
<circle cx="280.3" cy="115.7" r="1"/>
<circle cx="334.2" cy="120.1" r="1.49"/>
<circle cx="334.2" cy="120.1" r="1.32"/>
<circle cx="334.2" cy="127.6" r="1.5"/>
<circle cx="334.2" cy="120.1" r="1.14"/>
<circle cx="334.2" cy="127.6" r="1.14"/>
<circle cx="334.2" cy="127.6" r="1.33"/>
<circle cx="334.2" cy="120.1" r="1.17"/>
<circle cx="334.2" cy="127.6" r="1.17"/>
<circle cx="356.2" cy="120.1" r="1.33"/>
<circle cx="356.2" cy="127.6" r="1.17"/>
<circle cx="356.2" cy="120.1" r="1.13"/>
<circle cx="356.2" cy="127.6" r="1.13"/>
<circle cx="356.2" cy="127.6" r="1.34"/>
<circle cx="356.2" cy="120.1" r="1.49"/>
<circle cx="356.2" cy="127.6" r="1.5"/>
<circle cx="115.5" cy="171.2" r=".91"/>
<circle cx="130" cy="168.3" r=".43"/>
<circle cx="137.7" cy="168.3" r=".39"/>
<circle cx="140" cy="168.3" r=".39"/>
<circle cx="147.7" cy="168.3" r=".43"/>
<circle cx="148.8" cy="171.2" r=".91"/>
<circle cx="210.3" cy="171.2" r=".91"/>
<circle cx="243.6" cy="171.1" r=".9"/>
<circle cx="251.4" cy="168.4" r=".4"/>
<circle cx="259.1" cy="168.3" r=".43"/>
<circle cx="260.3" cy="171.2" r=".91"/>
<circle cx="115.5" cy="182.5" r=".84"/>
<circle cx="115.5" cy="193.8" r=".9"/>
<circle cx="127.1" cy="180.7" r=".99"/>
<circle cx="148.8" cy="182.5" r=".84"/>
<circle cx="148.8" cy="193.8" r=".9"/>
<circle cx="210.3" cy="193.8" r=".9"/>
<circle cx="243.6" cy="193.8" r=".89"/>
<circle cx="259.9" cy="182.5" r="2.42"/>
<circle cx="260.3" cy="193.8" r=".9"/>
<circle cx="94.4" cy="203.2" r=".98"/>
<circle cx="263.5" cy="203.2" r=".99"/>
</g>
<path d="M412.4 262.3a2.5 2.5 0 0 0-4.1-1.1 2.5 2.5 0 0 0 1 4.2 2.5 2.5 0 0 0 3.2-2.9l-.1-.2" fill="none" stroke="#000" stroke-width=".3" stroke-dasharray="30.5 1.3 1.3 1.3" stroke-dashoffset="24.5" stroke-linecap="butt"/>
<path d="M414.8 261.5a5 5 0 0 0-8.3-2 5 5 0 0 0 2.2 8.3 5 5 0 0 0 6.2-6l-.1-.3" fill="none" stroke="#000" stroke-width=".3" stroke-dasharray="30.5 1.3 1.3 1.3" stroke-dashoffset="16.7" stroke-linecap="butt"/>
<g fill="none" stroke="#000" stroke-width=".3" stroke-dasharray="6.3 1.3 1.3 1.3 5.1">
<path d="M181.3 38.1l2 6.4M191.3 38.1l2 6.4M183.3 44.5l-4 4M193.3 44.5l-4 4M179.3 65.3l2 6.5M183.3 61.3l-4 4M189.3 65.3l2 6.5M193.3 61.3l-4 4M181.3 105.8l2 4.9M183.3 110.7l-4 4M191.3 105.8l2 4.9M193.3 110.7l-4 4"/>
<path d="M179.3 128.5l2 4.9M183.3 124.5l-4 4M189.3 128.5l2 4.9M193.3 124.5l-4 4M181.3 165.6l2 6.4M183.3 172l-4 4M191.3 165.6l2 6.4M193.3 172l-4 4M179.3 192.9l2 6.4M183.3 188.9l-4 4M189.3 192.9l2 6.4M193.3 188.9l-4 4"/>
</g>
<path d="M179.3 48.5l4 12.8M189.3 48.5l4 12.8M179.3 176l4 12.9M189.3 176l4 12.9" fill="none" stroke="#000" stroke-width=".3" stroke-dasharray="6.3 1.3 1.3 1.3 5.1" stroke-dashoffset="4.1"/>
<path d="M179.3 114.7l4 9.8M189.3 114.7l4 9.8" fill="none" stroke="#000" stroke-width=".3" stroke-dasharray="6.3 1.3 1.3 1.3 5.1" stroke-dashoffset="5.5"/>
<path d="M345.2 116.4v15.5" fill="none" stroke="#000" stroke-width=".3" stroke-dasharray="30.5 1.3 1.3 1.3" stroke-dashoffset="24.6"/>
<path d="M259.5 182.5h-.9M260.3 183.3v.8M260.3 181.6v-.8M261.1 182.5h.9" fill="none" stroke="#000" stroke-width=".3" stroke-dasharray="30.5 1.3 1.3 1.3"/>
<path d="M410 255.7v14.9" fill="none" stroke="#000" stroke-width=".3" stroke-dasharray="30.5 1.3 1.3 1.3" stroke-dashoffset="25"/>
<path d="M403.4 263l12.6-.1" fill="none" stroke="#000" stroke-width=".3" stroke-dasharray="30.5 1.3 1.3 1.3" stroke-dashoffset="26.1"/>
<path d="M216 248v5" fill="none" stroke="#000" stroke-width=".3" stroke-dasharray="30.5 1.3 1.3 1.3" stroke-dashoffset="29.9"/>
<path d="M112.7 65.8v-21.7M138.5 65.8v-21.7M250 65.8v-21.7M275.8 65.8v-21.7" fill="none" stroke="#f00" stroke-width=".3" stroke-dasharray="30.5 1.3 1.3 1.3" stroke-dashoffset="21.6"/>
<g fill="#000">
<path d="M331 128.9l.6 .1-.6 .2z"/>
<path d="M137.9 31.1l.6 .2-.6 .1zM83.5 31.3l.6-.2v.3zM285.4 35.3l.6 .1-.6 .2zM275.8 35.4l.6-.1v.3zM249.3 31.1l.6 .2-.6 .1zM138.5 31.3l.6-.2v.3zM344.6 132.7l.6 .2-.6 .1zM331.6 132.9l.6-.2v.3zM285.4 164.1l.6 .1-.6 .2zM260.3 164.2l.6-.1v.3zM344.1 181.6l.6 .2-.6 .2zM342.7 181.8l.6-.2v.4z"/>
<path d="M158.4 44.1l.1 .6h-.3zM158.2 65.2h.3l-.1 .6zM289.8 171.2l.2 .6h-.3zM289.7 193.2h.3l-.2 .6zM293.1 168.8l.1 .6h-.3zM292.9 195.5h.3l-.1 .6zM338.7 183.4l.2 .6h-.3zM338.6 187.8h.3l-.2 .6z"/>
<path d="M83.5 100.4l.6-.1v.2zM285.4 100.3l.6 .1-.6 .1zM126 39.1l.6-.2v.3zM150.4 38.9l.6 .2-.6 .1zM116 35.4l.6-.1v.3zM160.4 35.3l.6 .1-.6 .2zM126 66.6l-.2 .6h.4zM138.5 66.6l-.1 .6h.3zM83.5 35.4l.6-.1v.3zM112.1 35.3l.6 .1-.6 .2zM345.2 132.9l.6-.2v.3zM358.3 132.7l.6 .2-.6 .1zM83.5 164.2l.6-.1v.3zM114.9 164.1l.6 .1-.6 .2zM243.6 164.2l.6-.1v.3zM259.7 164.1l.6 .1-.6 .2zM115.6 194.7l-.1 .6h.3zM260.3 194.7l-.2 .6h.3zM116.3 182.5l.6 .1v-.3z"/>
<path d="M365.8 129.6h.3l-.2 .6zM365.9 104.2l.2 .6h-.3z"/>
<path d="M115.5 164.2l.6-.1v.3zM148.2 164.1l.6 .1-.6 .2z"/>
<path d="M148.8 164.2l.6-.1v.3zM243 164.1l.6 .1-.6 .2z"/>
</g>
<g font-size="6.3">
<text x="282.1" y="250.3">名称</text>
<text x="347.1" y="250.3">图号</text>
<text x="282.1" y="260.3">材质</text>
<text x="347.1" y="260.3">质量</text>
<text x="383.3" y="262.1">视</text>
<text x="383.3" y="269.9">图</text>
<text x="282.1" y="270.3">版次</text>
<text x="347.1" y="270.3">比例</text>
</g>
<g font-size="4.2">
<text x="4.8" y="237.6">注意：1.行走平行度（正面+侧面），450行程内，≤±0.03mm，1000行程内，≤±0.05mm。</text>
<text x="12.2" y="243.3">2.本体形变，450行程内，≤±0.03mm，1000行程内，≤±0.05mm。</text>
<text x="18.6" y="251.3">型号/规格</text>
<text x="70.6" y="251.3">GTH8-550-BC-M20-C4</text>
<text x="301.9" y="249.5">GTH8-550-BC-M20-C4</text>
<text x="14.4" y="258.3">螺杆型号/规格</text>
<text x="19.7" y="263.9">有效行程</text>
<text x="63.7" y="258.3">1605</text>
<text x="86.5" y="263.9">550</text>
<text x="89.9" y="258.3">1610</text>
<text x="111.7" y="258.3">1620</text>
<text x="19.7" y="269.5">精度等级</text>
<text x="87.6" y="269.5">C7</text>
<text x="259" y="267">2022/9/23</text>
<text x="19.7" y="275.2">马达容量</text>
<text x="70.6" y="275.2">200/400W（无刹车）</text>
<text x="15.4" y="280.8">重复定位精度</text>
<text x="86.7" y="280.8">0.02</text>
<text x="9.1" y="286.4">感应开关方式及数量</text>
<text x="72.7" y="286.4">外挂型三只（C4）</text>
<text x="15.5" y="292">建议最快速度</text>
<text x="60.5" y="292">250MM/S</text>
<text x="86.7" y="292">500MM/S</text>
<text x="106.4" y="292">1000MMM/S</text>
</g>
<g font-size="4.1">
<text x="263.4" y="184">I</text>
<text x="360.9" y="182.7">I</text>
<text x="356.8" y="187.9">1 : 1</text>
</g>
<g font-size="3.5">
<text x="92.8" y="32.5">165 滑台原点位置</text>
<text x="187.9" y="32.5">550 有效行程</text>
<text x="44.5" y="36.7">87.50 滑台极限位置 1</text>
<text x="140.5" y="36.7">135</text>
<text x="141.3" y="40.3">75</text>
<text x="287.8" y="36.7">30.50 滑台极限位置 1</text>
<text x="159.6" y="56.3" transform="rotate(-90 159.6 56.3)">65</text>
<text x="105" y="74.4">4 x M6 贯穿</text>
<text x="140.4" y="74.4">2 x</text>
<text x="152.2" y="74.4">5</text>
<text x="160.5" y="74.4">8</text>
<text x="186.1" y="101.6">823</text>
<text x="367.2" y="119.8" transform="rotate(-90 367.2 119.8)">78</text>
<text x="317.2" y="128.5">基准面</text>
<text x="334.3" y="134.1">40.70</text>
<text x="350.9" y="134.1">41</text>
<text x="101.5" y="165.5">96</text>
<text x="128.1" y="165.5">100</text>
<text x="193.1" y="165.5">500</text>
<text x="249.5" y="165.5">50</text>
<text x="270.5" y="165.5">77</text>
<text x="118.3" y="182">2 x</text>
<text x="129.9" y="182">5 H7</text>
<text x="143.7" y="182">4</text>
<text x="291.1" y="183.8" transform="rotate(-90 291.1 183.8)">68</text>
<text x="294.4" y="183.8" transform="rotate(-90 294.4 183.8)">82</text>
<text x="347.7" y="183.1">2</text>
<text x="91.9" y="200.9">12 x M6</text>
<text x="110.3" y="200.9">15</text>
<text x="262.7" y="200.9">4 x M6</text>
<text x="277.6" y="200.9">15</text>
<text x="338.3" y="201" transform="rotate(-90 338.3 201)">+0.012</text>
<text x="341.8" y="199.2" transform="rotate(-90 341.8 199.2)">0</text>
<text x="97.2" y="204.4">5.40 贯穿</text>
<text x="266.2" y="204.4">5.40 贯穿</text>
<text x="341.8" y="204.5" transform="rotate(-90 341.8 204.5)">5</text>
<text x="221.4" y="246.8">1</text>
<text x="221.4" y="251.8">2</text>
<text x="218.8" y="256.8">序号</text>
<text x="232.2" y="256.8">修 订 版 次</text>
<text x="257.5" y="256.8">设计变更编号</text>
<text x="228.2" y="261.8">设</text>
<text x="240.1" y="261.8">计</text>
<text x="252" y="261.8">变</text>
<text x="263.9" y="261.8">更</text>
<text x="219.1" y="266.7">设 计</text>
<text x="368.3" y="269.3">1:3</text>
<text x="219.1" y="271.7">校 核</text>
<text x="219.1" y="276.7">批 准</text>
<text x="222.9" y="282.7">技术要求：</text>
<text x="231.8" y="287.3">1、未标注公差全部 0.1</text>
<text x="231.7" y="291.8">2、未标注倒角全部C0.3</text>
</g>
</svg>
